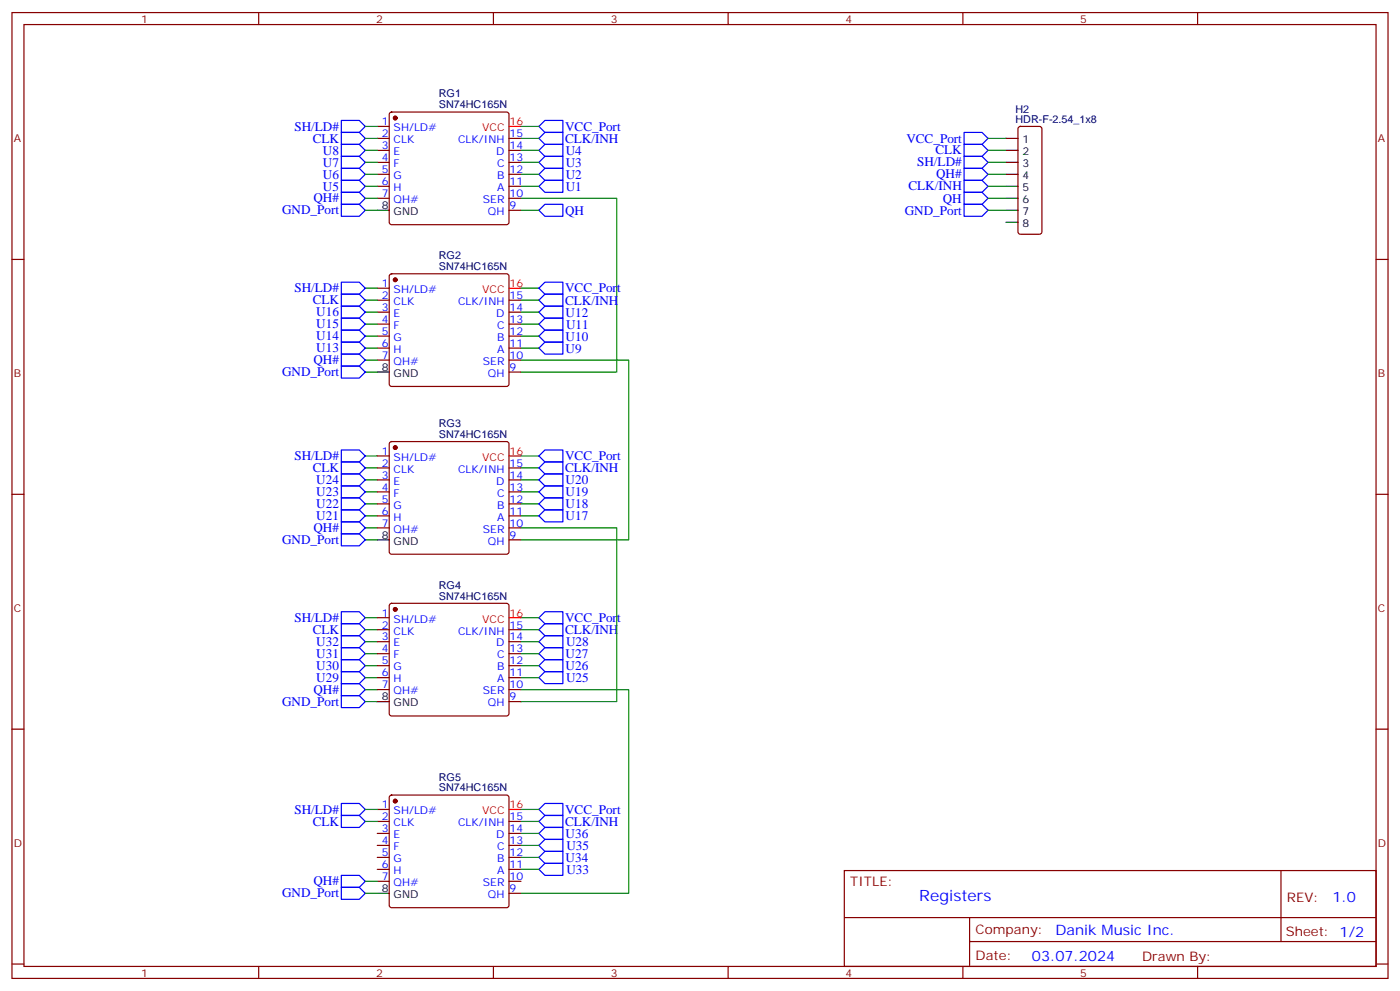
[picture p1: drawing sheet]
<svg xmlns="http://www.w3.org/2000/svg" width="412mm" height="292mm" viewBox="0 0 412 292" stroke-linecap="round" stroke-linejoin="round" font-family="sans-serif">
<g fill="none" stroke="#870000" stroke-width=".35">
<path d="M3.5 3.7h405.4v284.3h-405.4zM7.1 7.2h398.2v277.3h-398.2zM76.2 3.7v3.5M145.3 3.7v3.5M214.5 3.7v3.5M283.6 3.7v3.5M352.8 3.7v3.5M111.1 37.2h3.6M114.9 33.2l.5-.2h33.8l.5 .2 .2 .5v31.7l-.2 .5-.5 .2h-33.8l-.5-.2-.2-.5v-31.7zM300.1 37.4l.5-.2h5.6l.5 .2 .2 .5v30.4l-.2 .5-.5 .2h-5.6l-.5-.3-.2-.4v-30.4zM111.1 40.7h3.6M111.1 44.3h3.6"/>
<path d="M111.1 47.8h3.6M111.1 51.3h3.6M111.1 54.9h3.6M111.1 58.4h3.6M149.9 40.7h3.6M149.9 44.3h3.6M149.9 47.8h3.6M149.9 51.3h3.6M149.9 54.9h3.6M149.9 58.4h3.6M3.5 76.4h3.6M149.9 61.9h3.6"/>
<path d="M405.3 76.4h3.6M111.1 84.8h3.6M111.1 88.4h3.6M111.1 91.9h3.6M111.1 95.4h3.6M111.1 99h3.6M114.9 80.8l.5-.2h33.8l.5 .2 .2 .5v31.8l-.2 .5-.5 .2h-33.8l-.5-.3-.2-.4v-31.8zM149.9 88.4h3.6M149.9 91.9h3.6M149.9 95.4h3.6M149.9 99h3.6M111.1 102.5h3.6"/>
<path d="M111.1 106h3.6M149.9 102.5h3.6M149.9 106h3.6M149.9 109.5h3.6M111.1 134.2h3.6M111.1 137.8h3.6M114.9 130.2l.5-.2h33.8l.5 .2 .2 .5v31.8l-.2 .5-.5 .2h-33.8l-.5-.3-.2-.4v-31.8zM149.9 137.8h3.6M3.5 145.5h3.6M111.1 141.3h3.6M111.1 144.8h3.6M111.1 148.3h3.6"/>
<path d="M111.1 151.9h3.6M111.1 155.4h3.6M149.9 141.3h3.6M149.9 144.8h3.6M149.9 148.3h3.6M149.9 151.9h3.6M149.9 155.4h3.6M149.9 158.9h3.6M405.3 145.5h3.6M114.9 177.8l.5-.2h33.8l.5 .2 .2 .5v31.8l-.2 .5-.5 .2h-33.8l-.5-.2-.2-.5v-31.8zM111.1 181.9h3.6M111.1 185.4h3.6"/>
<path d="M111.1 188.9h3.6M111.1 192.4h3.6M111.1 196h3.6M111.1 199.5h3.6M149.9 185.4h3.6M149.9 188.9h3.6M149.9 192.4h3.6M149.9 196h3.6M149.9 199.5h3.6M3.5 214.7h3.6M111.1 203h3.6M149.9 203h3.6"/>
<path d="M149.9 206.6h3.6M405.3 214.7h3.6M111.1 238.3h3.6M114.9 234.3l.5-.2h33.8l.5 .2 .2 .5v31.7l-.2 .5-.5 .2h-33.8l-.5-.2-.2-.5v-31.7zM111.1 241.8h3.6M111.1 245.4h3.6M111.1 248.9h3.6M111.1 252.4h3.6M111.1 255.9h3.6M111.1 259.5h3.6M149.9 241.8h3.6M149.9 245.4h3.6"/>
<path d="M149.9 248.9h3.6M149.9 252.4h3.6M149.9 255.9h3.6M149.9 259.5h3.6M248.7 256.3h156.6v28.2h-156.6zM377.3 256.3v20.9M149.9 263h3.6M248.7 270.1h156.5M285.6 277.2h119.6M285.6 270.1v14.2M3.5 283.8h3.6M76.2 284.5v3.5"/>
<path d="M145.3 284.5v3.5M214.5 284.5v3.5M283.6 284.5v3.5M352.8 284.5v3.5M405.3 283.8h3.6"/>
</g>
<g fill="#870000" stroke="#870000" stroke-width=".35">
<circle cx="116.4" cy="34.7" r=".53"/>
<circle cx="116.4" cy="82.4" r=".53"/>
<circle cx="116.4" cy="179.4" r=".53"/>
<circle cx="116.4" cy="131.8" r=".53"/>
<circle cx="116.4" cy="235.8" r=".53"/>
</g>
<g fill="none" stroke="#000" stroke-width=".35">
<path d="M296.3 40.7h3.6M296.3 44.3h3.6M296.3 47.8h3.6M296.3 51.3h3.6M296.3 54.9h3.6M296.3 58.4h3.6M111.1 61.9h3.6M296.3 61.9h3.6M296.3 65.4h3.6M111.1 109.5h3.6M111.1 158.9h3.6M111.1 206.6h3.6"/>
<path d="M111.1 263h3.6"/>
</g>
<path d="M149.9 37.2h3.6M149.9 84.8h3.6M149.9 134.2h3.6M149.9 181.9h3.6M149.9 238.3h3.6" fill="none" stroke="#f00" stroke-width=".35"/>
<g fill="none" stroke="#00f" stroke-width=".35">
<path d="M100.5 35.5h5.3l1.8 1.7-1.8 1.8h-5.3zM100.5 39h5.3l1.8 1.7-1.8 1.8h-5.3zM158.7 37.2l1.8-1.7h5.3v3.5h-5.3zM284 39h5.3l1.7 1.7-1.7 1.8h-5.3zM100.5 53.1h5.3l1.8 1.8-1.8 1.7h-5.3zM100.5 49.6h5.3l1.8 1.7-1.8 1.8h-5.3zM100.5 46h5.3l1.8 1.8-1.8 1.8h-5.3zM100.5 42.5h5.3l1.8 1.8-1.8 1.7h-5.3zM100.5 56.6h5.3l1.8 1.8-1.8 1.7h-5.3zM158.7 54.9l1.8-1.8h5.3v3.5h-5.3zM158.7 51.3l1.8-1.7h5.3v3.5h-5.3zM158.7 47.8l1.8-1.8h5.3v3.6h-5.3z"/>
<path d="M158.7 44.3l1.8-1.8h5.3v3.5h-5.3zM158.7 40.7l1.8-1.7h5.3v3.5h-5.3zM284 42.5h5.3l1.7 1.8-1.7 1.7h-5.3zM284 46h5.3l1.7 1.8-1.7 1.8h-5.3zM284 49.6h5.3l1.7 1.7-1.7 1.8h-5.3zM284 53.1h5.3l1.7 1.8-1.7 1.7h-5.3zM284 56.6h5.3l1.7 1.8-1.7 1.7h-5.3zM100.5 60.1h5.3l1.8 1.8-1.8 1.8h-5.3zM158.7 61.9l1.8-1.8h5.3v3.6h-5.3zM284 60.1h5.3l1.7 1.8-1.7 1.8h-5.3zM100.5 86.6h5.3l1.8 1.8-1.8 1.7h-5.3zM100.5 83.1h5.3l1.8 1.7-1.8 1.8h-5.3z"/>
<path d="M100.5 90.1h5.3l1.8 1.8-1.8 1.8h-5.3zM100.5 93.7h5.3l1.8 1.7-1.8 1.8h-5.3zM100.5 97.2h5.3l1.8 1.8-1.8 1.7h-5.3zM158.7 88.4l1.8-1.8h5.3v3.5h-5.3zM158.7 91.9l1.8-1.8h5.3v3.6h-5.3zM158.7 95.4l1.8-1.7h5.3v3.5h-5.3zM158.7 99l1.8-1.8h5.3v3.5h-5.3zM158.7 84.8l1.8-1.7h5.3v3.5h-5.3zM100.5 104.2h5.3l1.8 1.8-1.8 1.8h-5.3zM100.5 107.8h5.3l1.8 1.7-1.8 1.8h-5.3zM100.5 100.7h5.3l1.8 1.8-1.8 1.7h-5.3zM158.7 102.5l1.8-1.8h5.3v3.5h-5.3z"/>
<path d="M100.5 136h5.3l1.8 1.8-1.8 1.7h-5.3zM100.5 132.5h5.3l1.8 1.7-1.8 1.8h-5.3zM100.5 139.5h5.3l1.8 1.8-1.8 1.8h-5.3zM158.7 137.8l1.8-1.8h5.3v3.5h-5.3zM158.7 134.2l1.8-1.7h5.3v3.5h-5.3zM100.5 153.6h5.3l1.8 1.8-1.8 1.8h-5.3zM100.5 157.2h5.3l1.8 1.7-1.8 1.8h-5.3zM100.5 143.1h5.3l1.8 1.7-1.8 1.8h-5.3zM100.5 146.6h5.3l1.8 1.7-1.8 1.8h-5.3zM100.5 150.1h5.3l1.8 1.8-1.8 1.7h-5.3zM158.7 141.3l1.8-1.8h5.3v3.6h-5.3zM158.7 144.8l1.8-1.7h5.3v3.5h-5.3z"/>
<path d="M158.7 148.3l1.8-1.7h5.3v3.5h-5.3zM158.7 151.9l1.8-1.8h5.3v3.5h-5.3zM100.5 197.7h5.3l1.8 1.8-1.8 1.8h-5.3zM100.5 194.2h5.3l1.8 1.8-1.8 1.7h-5.3zM100.5 190.7h5.3l1.8 1.7-1.8 1.8h-5.3zM100.5 187.1h5.3l1.8 1.8-1.8 1.8h-5.3zM100.5 180.1h5.3l1.8 1.8-1.8 1.7h-5.3zM100.5 183.6h5.3l1.8 1.8-1.8 1.7h-5.3zM158.7 181.9l1.8-1.8h5.3v3.5h-5.3zM158.7 199.5l1.8-1.8h5.3v3.6h-5.3zM158.7 196l1.8-1.8h5.3v3.5h-5.3zM158.7 192.4l1.8-1.7h5.3v3.5h-5.3z"/>
<path d="M158.7 188.9l1.8-1.8h5.3v3.6h-5.3zM158.7 185.4l1.8-1.8h5.3v3.5h-5.3zM100.5 204.8h5.3l1.8 1.8-1.8 1.7h-5.3zM100.5 201.3h5.3l1.8 1.7-1.8 1.8h-5.3zM100.5 236.5h5.3l1.8 1.8-1.8 1.8h-5.3zM158.7 238.3l1.8-1.8h5.3v3.6h-5.3zM100.5 240.1h5.3l1.8 1.7-1.8 1.8h-5.3zM100.5 257.7h5.3l1.8 1.8-1.8 1.7h-5.3zM158.7 255.9l1.8-1.7h5.3v3.5h-5.3zM158.7 252.4l1.8-1.8h5.3v3.6h-5.3zM158.7 248.9l1.8-1.8h5.3v3.5h-5.3zM158.7 245.4l1.8-1.8h5.3v3.5h-5.3z"/>
<path d="M158.7 241.8l1.8-1.7h5.3v3.5h-5.3zM100.5 261.2h5.3l1.8 1.8-1.8 1.8h-5.3z"/>
</g>
<g fill="none" stroke="#008700" stroke-width=".35">
<path d="M107.6 37.2h3.5M153.5 37.2h5.2M107.6 54.9h3.5M107.6 51.3h3.5M107.6 47.8h3.5M107.6 44.3h3.5M107.6 40.7h3.5M107.6 58.4h3.5M153.5 58.4h28.2v51.1h-28.2M153.5 54.9h5.2M153.5 51.3h5.2M153.5 47.8h5.2"/>
<path d="M153.5 44.3h5.2M153.5 40.7h5.2M291 54.9h5.3M291 51.3h5.3M291 47.8h5.3M291 44.3h5.3M291 40.7h5.3M291 58.4h5.3M107.6 61.9h3.5M153.5 61.9h5.2M291 61.9h5.3M107.6 84.8h3.5"/>
<path d="M107.6 88.4h3.5M107.6 91.9h3.5M107.6 95.4h3.5M107.6 99h3.5M153.5 84.8h5.2M153.5 88.4h5.2M153.5 91.9h5.2M153.5 95.4h5.2M153.5 99h5.2M107.6 106h3.5M107.6 109.5h3.5M107.6 102.5h3.5"/>
<path d="M153.5 106h31.7v52.9h-31.7M153.5 102.5h5.2M107.6 137.8h3.5M107.6 134.2h3.5M153.5 137.8h5.2M153.5 134.2h5.2M107.6 155.4h3.5M107.6 141.3h3.5M107.6 158.9h3.5M107.6 151.9h3.5M107.6 148.3h3.5M107.6 144.8h3.5"/>
<path d="M153.5 155.4h28.2v51.2h-28.2M153.5 141.3h5.2M153.5 151.9h5.2M153.5 148.3h5.2M153.5 144.8h5.2M107.6 199.5h3.5M107.6 196h3.5M107.6 192.4h3.5M107.6 188.9h3.5M107.6 181.9h3.5M107.6 185.4h3.5M153.5 199.5h5.2"/>
<path d="M153.5 196h5.2M153.5 192.4h5.2M153.5 188.9h5.2M153.5 181.9h5.2M153.5 185.4h5.2M107.6 206.6h3.5M107.6 203h3.5M153.5 203h31.7v60h-31.7M107.6 238.3h3.5M153.5 238.3h5.2M107.6 241.8h3.5M107.6 259.5h3.5"/>
<path d="M153.5 245.4h5.2M153.5 248.9h5.2M153.5 252.4h5.2M153.5 255.9h5.2M153.5 241.8h5.2M107.6 263h3.5"/>
</g>
<text font-size="4.6" fill="#00f" x="270.8" y="265.3">Registers</text>
<g font-size="4.2" fill="#00f">
<text x="392.5" y="265.6">1.0</text>
<text x="310.9" y="275.1">Danik Music Inc.</text>
<text x="304" y="282.9">03.07.2024</text>
</g>
<g font-size="3.9" fill="#00f">
<text x="86.7" y="38.4">SH/LD#</text>
<text x="92.1" y="42">CLK</text>
<text x="166.4" y="38.5">VCC_Port</text>
<text x="95.1" y="45.5">U8</text>
<text x="166.5" y="42.1">CLK/INH</text>
<text x="166.6" y="45.6">U4</text>
<text x="267" y="42">VCC_Port</text>
<text x="275.6" y="45.5">CLK</text>
<text x="95.1" y="52.6">U6</text>
<text x="95.1" y="49.1">U7</text>
<text x="166.6" y="52.7">U2</text>
<text x="166.6" y="49.2">U3</text>
<text x="270.2" y="49">SH/LD#</text>
<text x="275.8" y="52.5">QH#</text>
<text x="92.3" y="59.6">QH#</text>
<text x="95.1" y="56.1">U5</text>
<text x="166.6" y="56.2">U1</text>
<text x="267.6" y="56.1">CLK/INH</text>
<text x="277.7" y="59.7">QH</text>
<text x="83.1" y="63.1">GND_Port</text>
<text x="166.5" y="63.2">QH</text>
<text x="266.5" y="63.2">GND_Port</text>
<text x="86.7" y="86.1">SH/LD#</text>
<text x="92.1" y="89.6">CLK</text>
<text x="166.4" y="86.1">VCC_Port</text>
<text x="166.5" y="89.7">CLK/INH</text>
<text x="93.2" y="93.1">U16</text>
<text x="166.6" y="93.2">U12</text>
<text x="93.2" y="96.6">U15</text>
<text x="93.2" y="100.2">U14</text>
<text x="166.6" y="100.3">U10</text>
<text x="166.8" y="96.7">U11</text>
<text x="92.3" y="107.2">QH#</text>
<text x="93.2" y="103.7">U13</text>
<text x="166.6" y="103.8">U9</text>
<text x="83.1" y="110.7">GND_Port</text>
<text x="86.7" y="135.4">SH/LD#</text>
<text x="166.4" y="135.5">VCC_Port</text>
<text x="92.1" y="139">CLK</text>
<text x="93.2" y="142.5">U24</text>
<text x="166.5" y="139.1">CLK/INH</text>
<text x="166.6" y="142.6">U20</text>
<text x="93.2" y="146">U23</text>
<text x="93.2" y="149.5">U22</text>
<text x="166.6" y="146.1">U19</text>
<text x="166.6" y="149.6">U18</text>
<text x="93.2" y="153">U21</text>
<text x="166.6" y="153.2">U17</text>
<text x="83.1" y="160.1">GND_Port</text>
<text x="92.3" y="156.6">QH#</text>
<text x="86.7" y="183.1">SH/LD#</text>
<text x="166.4" y="183.1">VCC_Port</text>
<text x="92.1" y="186.6">CLK</text>
<text x="93.2" y="190.1">U32</text>
<text x="166.5" y="186.7">CLK/INH</text>
<text x="166.8" y="190.2">U28</text>
<text x="93.2" y="197.2">U30</text>
<text x="93.2" y="193.7">U31</text>
<text x="166.6" y="197.3">U26</text>
<text x="166.6" y="193.8">U27</text>
<text x="93.2" y="200.7">U29</text>
<text x="166.8" y="200.8">U25</text>
<text x="83.1" y="207.8">GND_Port</text>
<text x="92.3" y="204.2">QH#</text>
<text x="86.7" y="239.5">SH/LD#</text>
<text x="166.4" y="239.6">VCC_Port</text>
<text x="92.1" y="243">CLK</text>
<text x="166.5" y="243.1">CLK/INH</text>
<text x="166.6" y="246.7">U36</text>
<text x="166.9" y="250.2">U35</text>
<text x="166.6" y="253.7">U34</text>
<text x="166.9" y="257.2">U33</text>
<text x="92.3" y="260.7">QH#</text>
<text x="83.1" y="264.2">GND_Port</text>
</g>
<g font-size="3.9" fill="#800">
<text x="250.5" y="260.9">TITLE:</text>
<text x="379.1" y="265.6">REV:</text>
<text x="287.4" y="275.1">Company:</text>
<text x="378.7" y="275.7">Sheet: 1/2</text>
<text x="287.4" y="282.8">Date:</text>
<text x="336.4" y="282.8">Drawn By:</text>
</g>
<g font-size="3.2" fill="#800">
<text x="41.6" y="6.7">1</text>
<text x="110.8" y="6.7">2</text>
<text x="179.9" y="6.7">3</text>
<text x="249.1" y="6.7">4</text>
<text x="318.2" y="6.7">5</text>
<text x="4.1" y="41.8">A</text>
<text x="405.9" y="41.8">A</text>
<text x="4.1" y="110.9">B</text>
<text x="405.9" y="110.9">B</text>
<text x="4.1" y="180.1">C</text>
<text x="405.9" y="180.1">C</text>
<text x="4.1" y="249.2">D</text>
<text x="405.9" y="249.2">D</text>
<text x="41.6" y="287.5">1</text>
<text x="110.8" y="287.5">2</text>
<text x="179.9" y="287.5">3</text>
<text x="249.1" y="287.5">4</text>
<text x="318.2" y="287.5">5</text>
</g>
<g font-size="3.2" fill="#000080">
<text x="129.3" y="28.7">RG1</text>
<text x="129.3" y="31.9">SN74HC165N</text>
<text x="299.1" y="33.2">H2</text>
<text x="299.1" y="36.2">HDR-F-2.54_1x8</text>
<text x="129.3" y="76.3">RG2</text>
<text x="129.3" y="79.6">SN74HC165N</text>
<text x="129.3" y="125.7">RG3</text>
<text x="129.3" y="128.9">SN74HC165N</text>
<text x="129.3" y="173.3">RG4</text>
<text x="129.3" y="176.6">SN74HC165N</text>
<text x="129.3" y="233">SN74HC165N</text>
<text x="129.3" y="229.8">RG5</text>
</g>
<g font-size="3.2" fill="#00f">
<text x="112.5" y="36.9">1</text>
<text x="112.5" y="40.4">2</text>
<text x="116" y="38.6">SH/LD#</text>
<text x="150.1" y="40.4">15</text>
<text x="112.5" y="43.9">3</text>
<text x="112.5" y="47.4">4</text>
<text x="116" y="42.2">CLK</text>
<text x="116" y="45.7">E</text>
<text x="134.9" y="42.2">CLK/INH</text>
<text x="146.2" y="45.7">D</text>
<text x="150.1" y="47.4">13</text>
<text x="150.1" y="43.9">14</text>
<text x="112.5" y="51">5</text>
<text x="116" y="49.2">F</text>
<text x="116" y="52.7">G</text>
<text x="146.4" y="49.2">C</text>
<text x="146.4" y="52.7">B</text>
<text x="150.1" y="51">12</text>
<text x="112.5" y="54.5">6</text>
<text x="112.5" y="58">7</text>
<text x="116" y="56.3">H</text>
<text x="116" y="59.8">QH#</text>
<text x="142.2" y="59.8">SER</text>
<text x="146.5" y="56.3">A</text>
<text x="150.1" y="58">10</text>
<text x="150.1" y="54.5">11</text>
<text x="143.7" y="63.3">QH</text>
<text x="150.1" y="61.6">9</text>
<text x="112.5" y="84.5">1</text>
<text x="112.5" y="88">2</text>
<text x="116" y="86.3">SH/LD#</text>
<text x="116" y="89.8">CLK</text>
<text x="134.9" y="89.8">CLK/INH</text>
<text x="150.1" y="88">15</text>
<text x="112.5" y="91.5">3</text>
<text x="112.5" y="95.1">4</text>
<text x="116" y="93.3">E</text>
<text x="146.2" y="93.3">D</text>
<text x="150.1" y="95.1">13</text>
<text x="150.1" y="91.5">14</text>
<text x="112.5" y="98.6">5</text>
<text x="116" y="96.8">F</text>
<text x="116" y="100.4">G</text>
<text x="146.4" y="96.8">C</text>
<text x="146.4" y="100.4">B</text>
<text x="150.1" y="98.6">12</text>
<text x="112.5" y="102.1">6</text>
<text x="112.5" y="105.7">7</text>
<text x="116" y="103.9">H</text>
<text x="116" y="107.4">QH#</text>
<text x="142.2" y="107.4">SER</text>
<text x="146.5" y="103.9">A</text>
<text x="150.1" y="105.7">10</text>
<text x="150.1" y="102.1">11</text>
<text x="143.7" y="110.9">QH</text>
<text x="150.1" y="109.2">9</text>
<text x="112.5" y="133.9">1</text>
<text x="112.5" y="137.4">2</text>
<text x="116" y="135.6">SH/LD#</text>
<text x="150.1" y="137.4">15</text>
<text x="112.5" y="140.9">3</text>
<text x="116" y="139.2">CLK</text>
<text x="116" y="142.7">E</text>
<text x="134.9" y="139.2">CLK/INH</text>
<text x="146.2" y="142.7">D</text>
<text x="150.1" y="140.9">14</text>
<text x="112.5" y="144.5">4</text>
<text x="112.5" y="148">5</text>
<text x="116" y="146.2">F</text>
<text x="116" y="149.8">G</text>
<text x="146.4" y="146.2">C</text>
<text x="146.4" y="149.8">B</text>
<text x="150.1" y="148">12</text>
<text x="150.1" y="144.5">13</text>
<text x="112.5" y="151.5">6</text>
<text x="112.5" y="155">7</text>
<text x="116" y="153.3">H</text>
<text x="146.5" y="153.3">A</text>
<text x="150.1" y="155">10</text>
<text x="150.1" y="151.5">11</text>
<text x="116" y="156.8">QH#</text>
<text x="142.2" y="156.8">SER</text>
<text x="143.7" y="160.3">QH</text>
<text x="150.1" y="158.6">9</text>
<text x="112.5" y="181.5">1</text>
<text x="112.5" y="185">2</text>
<text x="116" y="183.3">SH/LD#</text>
<text x="150.1" y="185">15</text>
<text x="112.5" y="188.6">3</text>
<text x="116" y="186.8">CLK</text>
<text x="116" y="190.3">E</text>
<text x="134.9" y="186.8">CLK/INH</text>
<text x="146.2" y="190.3">D</text>
<text x="150.1" y="188.6">14</text>
<text x="112.5" y="192.1">4</text>
<text x="112.5" y="195.6">5</text>
<text x="116" y="193.9">F</text>
<text x="116" y="197.4">G</text>
<text x="146.4" y="193.9">C</text>
<text x="146.4" y="197.4">B</text>
<text x="150.1" y="195.6">12</text>
<text x="150.1" y="192.1">13</text>
<text x="112.5" y="199.1">6</text>
<text x="112.5" y="202.7">7</text>
<text x="116" y="200.9">H</text>
<text x="146.5" y="200.9">A</text>
<text x="150.1" y="202.7">10</text>
<text x="150.1" y="199.1">11</text>
<text x="116" y="204.4">QH#</text>
<text x="142.2" y="204.4">SER</text>
<text x="143.7" y="208">QH</text>
<text x="150.1" y="206.2">9</text>
<text x="112.5" y="237.9">1</text>
<text x="116" y="239.7">SH/LD#</text>
<text x="112.5" y="241.5">2</text>
<text x="112.5" y="245">3</text>
<text x="116" y="243.2">CLK</text>
<text x="134.9" y="243.2">CLK/INH</text>
<text x="150.1" y="245">14</text>
<text x="150.1" y="241.5">15</text>
<text x="112.5" y="248.5">4</text>
<text x="116" y="246.8">E</text>
<text x="116" y="250.3">F</text>
<text x="146.2" y="246.8">D</text>
<text x="146.4" y="250.3">C</text>
<text x="150.1" y="248.5">13</text>
<text x="112.5" y="252.1">5</text>
<text x="112.5" y="255.6">6</text>
<text x="116" y="253.8">G</text>
<text x="116" y="257.4">H</text>
<text x="146.4" y="253.8">B</text>
<text x="146.5" y="257.4">A</text>
<text x="150.1" y="255.6">11</text>
<text x="150.1" y="252.1">12</text>
<text x="112.5" y="259.1">7</text>
<text x="116" y="260.9">QH#</text>
<text x="142.2" y="260.9">SER</text>
<text x="150.1" y="262.6">9</text>
<text x="150.1" y="259.1">10</text>
<text x="143.7" y="264.4">QH</text>
</g>
<g font-size="3.2" fill="#f00">
<text x="142" y="38.6">VCC</text>
<text x="150.1" y="36.9">16</text>
<text x="142" y="86.3">VCC</text>
<text x="150.1" y="84.5">16</text>
<text x="142" y="135.6">VCC</text>
<text x="150.1" y="133.9">16</text>
<text x="142" y="183.3">VCC</text>
<text x="150.1" y="181.5">16</text>
<text x="142" y="239.7">VCC</text>
<text x="150.1" y="237.9">16</text>
</g>
<g font-size="3.2">
<text x="301.2" y="42.2">1</text>
<text x="301.2" y="45.7">2</text>
<text x="301.2" y="49.2">3</text>
<text x="301.2" y="52.7">4</text>
<text x="301.2" y="56.3">5</text>
<text x="301.2" y="59.8">6</text>
<text x="112.5" y="61.6">8</text>
<text x="116" y="63.3">GND</text>
<text x="301.2" y="63.3">7</text>
<text x="301.2" y="66.9">8</text>
<text x="112.5" y="109.2">8</text>
<text x="116" y="110.9">GND</text>
<text x="112.5" y="158.6">8</text>
<text x="116" y="160.3">GND</text>
<text x="112.5" y="206.2">8</text>
<text x="116" y="208">GND</text>
<text x="112.5" y="262.6">8</text>
<text x="116" y="264.4">GND</text>
</g>
</svg>
